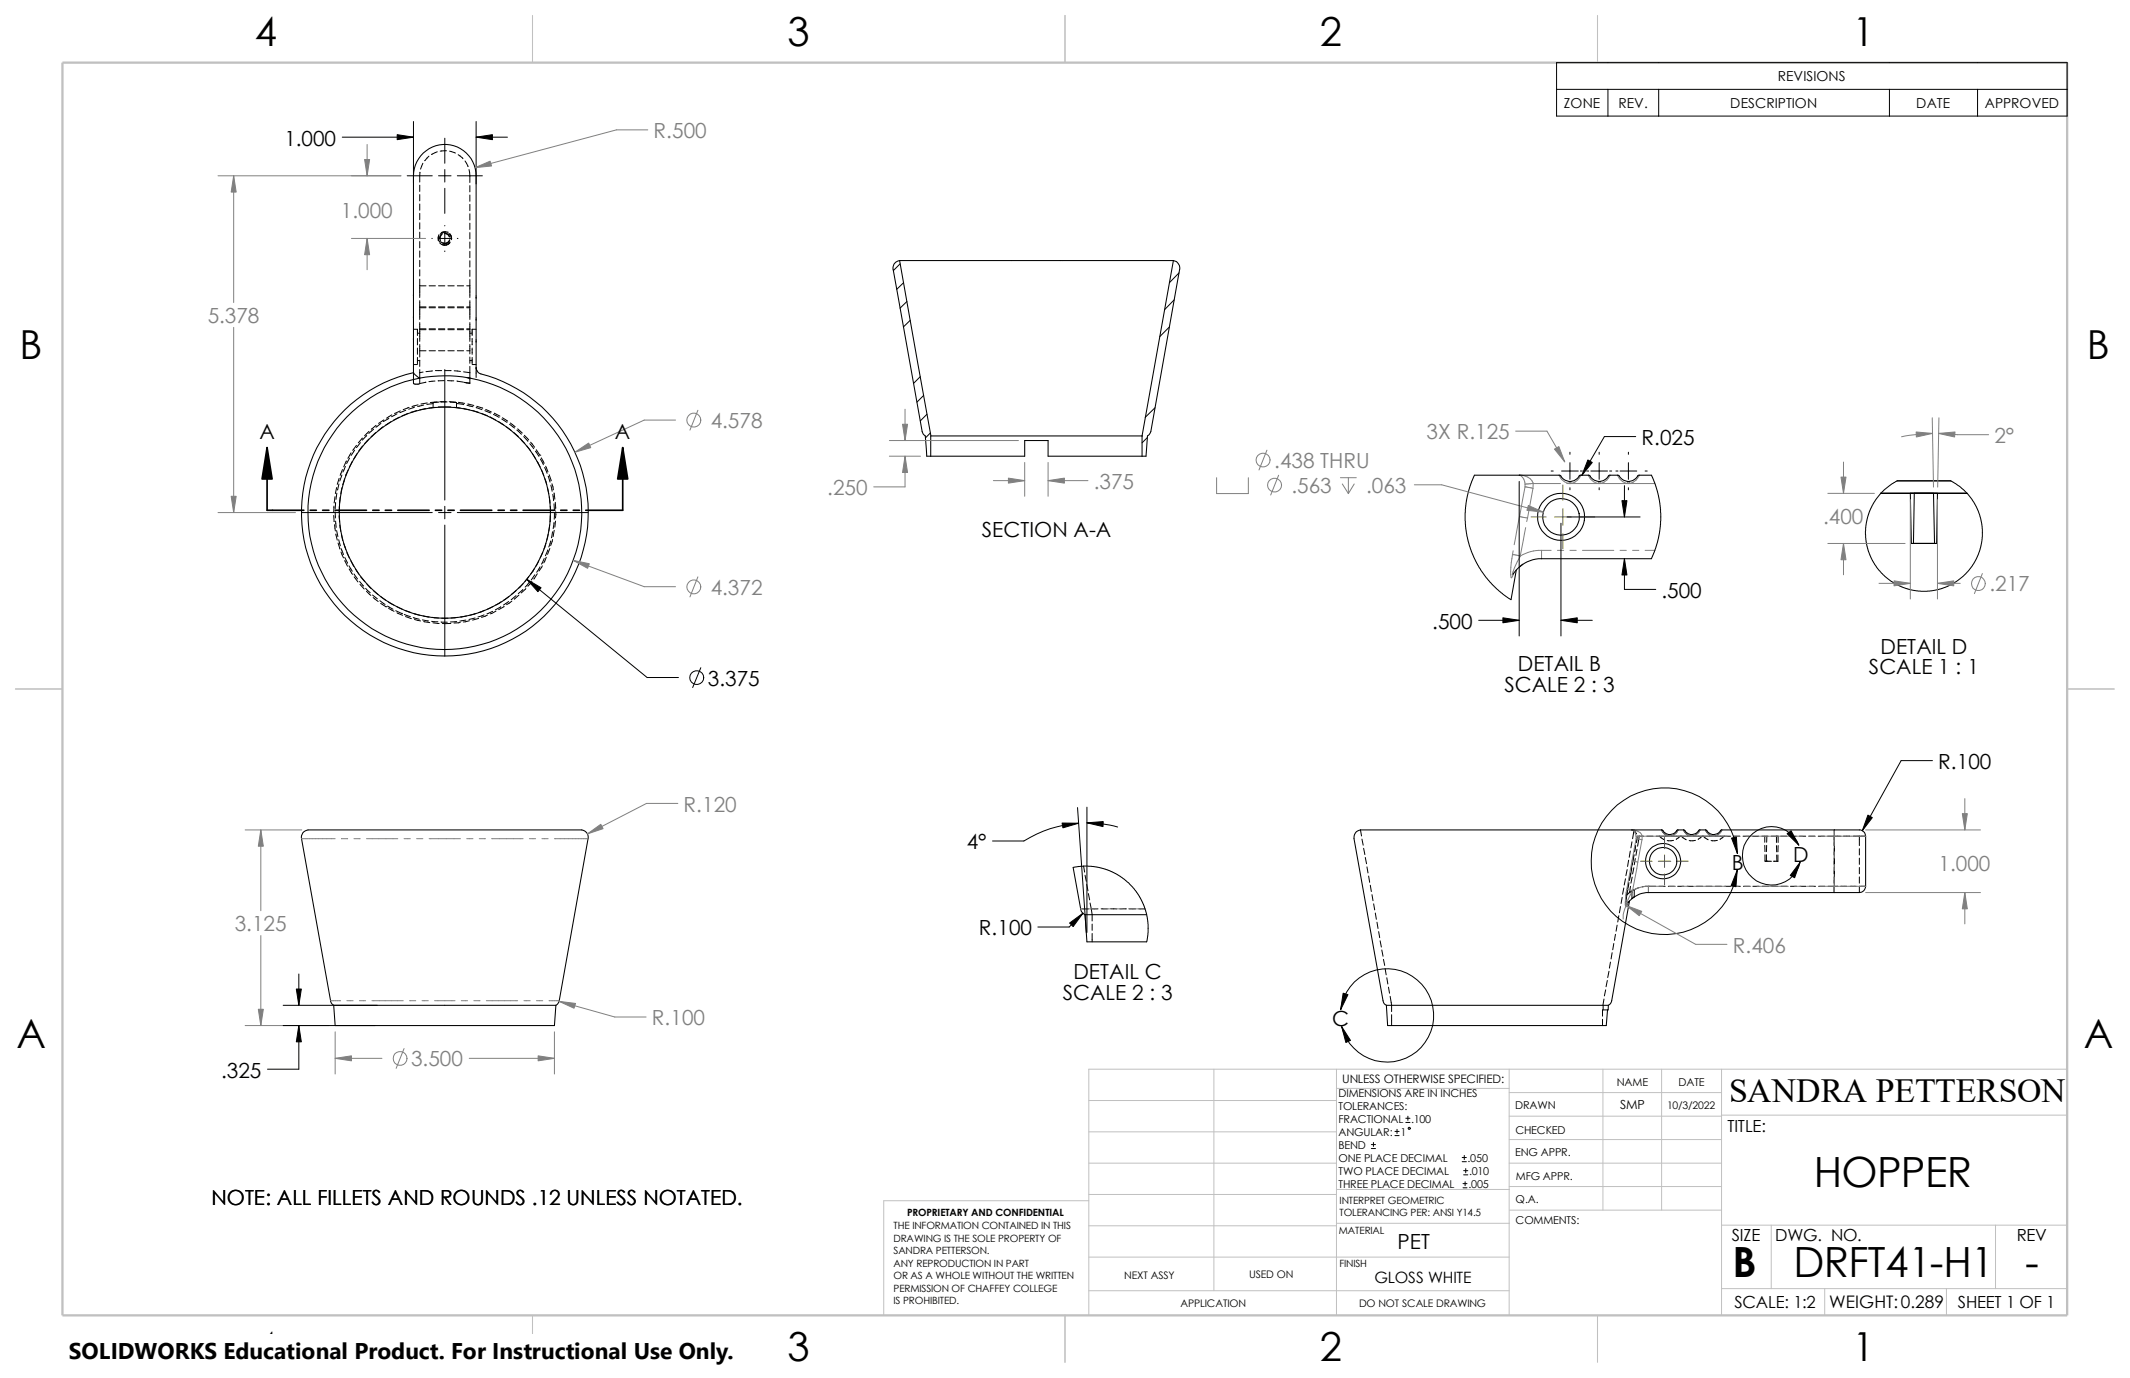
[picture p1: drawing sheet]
<svg xmlns="http://www.w3.org/2000/svg" width="432mm" height="279mm" viewBox="0 0 432 279" stroke-linecap="round" stroke-linejoin="round" font-family="sans-serif">
<g fill="none" stroke="#c0c0c0" stroke-width=".2">
<path d="M246.1 216.8v44.9M270.9 216.8v49.9M305.9 216.8v49.9M325 216.8v28.6M336.8 216.8v28.6M349 216.8v49.9M419.1 216.8h-198.4v49.9M220.7 229.5h50.2M220.7 223.1h50.2M220.7 235.8h50.2M270.9 220.7h35M305.9 235.8h43.1"/>
<path d="M305.9 231.1h43.1M305.9 226.3h43.1M305.9 221.5h43.1M349 226.1h70.1M220.7 248.5h50.2M220.7 254.9h85.2M220.7 242.2h50.2M220.7 243.5h-41.5v23.2M270.9 241.2h35.1M270.9 248h35.1M305.9 240.6h43.1M306 245.4h43"/>
<path d="M349 248.4h70.1M359.1 248.4v12.9M404.5 248.4v12.9M220.7 261.7h85.2M349 261.3h70.1M369.9 261.3v5.4M394.6 261.3v5.4"/>
</g>
<path d="M107.9 3.1v9.6M215.9 3.1v9.6M323.8 3.1v9.6M3.1 139.7h9.6M419.1 139.7h9.5M107.9 266.7v9.5M215.9 266.7v9.5M323.8 266.7v9.5" fill="none" stroke="#c0c0c0" stroke-width=".21"/>
<path d="M12.7 12.7h406.4v254h-406.4z" fill="none" stroke="#c0c0c0" stroke-width=".47"/>
<g fill="none" stroke="#000" stroke-width=".21">
<path d="M83.8 60v-24.4a6.4 6.4 0 0 1 6.4-6.3 6.4 6.4 0 0 1 6.3 6.3v24.6M83.8 59.7v.3M83.8 60v4.4M182.4 52.8a1.47 1.47 0 0 0-1.3 1.8l5.8 32.9 .3 .5 .4 .4 .3 4.1h.8M182.4 52.8l6.3 35.6h42.8M182.4 52.8h55.5M237.9 52.8a1.55 1.55 0 0 1 1.2 1.8l-5.8 32.9-.3 .6-.4 .3-.3 4.1h-.8M237.9 52.8l-6.4 35.6M83.8 68.9v6.7l1.3 1.1M83.8 64.2v.2M83.8 68.6v.3M83.8 64.4v4.5"/>
<path d="M95 76.6a27.8 27.8 0 0 0-9.9 .1M95 76.6a27.7 27.7 0 0 1 18.4 42.5 27.7 27.7 0 0 1-46.3 .2 27.7 27.7 0 0 1 18-42.6M95.2 76.6h-.2M96.5 74.6a1.39 1.39 0 0 0 1 1.2 29.1 29.1 0 0 1 16.3 45.1 29.1 29.1 0 0 1-47.9-.9 29.1 29.1 0 0 1 18-44.4M96.5 74.6l.2 .6M96.5 60.2v.3M96.5 64.7v.2M96.5 69.1v.3M96.5 60.2v4.5M96.5 64.7v4.4M96.5 74.6h.1M96.5 69.1v5.5"/>
<path d="M188.7 92.5h19v-3.2h4.8v3.2h19M188.7 88.4v4.1M231.5 88.4v4.1M231.5 88.4h.1M298.9 96.4h9.2M308.1 96.4h8.1l.2 .1a2.18 2.18 0 0 0 1.7 1.1h.3a2.35 2.35 0 0 0 1.7-1l.2-.2h1.9l.1 .1a2.18 2.18 0 0 0 1.8 1.1h.2a2.35 2.35 0 0 0 1.8-1l.1-.2h1.9l.2 .1a2.18 2.18 0 0 0 1.7 1.1h.2a2.35 2.35 0 0 0 1.8-1l.1-.2h2.7M384.6 97.5h10.9M307.4 115.6l-1.1 6M308.1 114.9l-1.4 1.5M308.7 114.4l-.6 .5M334.8 113.3h-22.3a6.8 6.8 0 0 0-4.4 1.6M381.3 100h17.5"/>
<path d="M387.3 100h5.5zM387.3 100l.2 10.2M387.5 110.2h5.1zM387.9 110.2h4.3zM388.1 100l-.2 10.2M388.1 100h3.9zM392 100l.2 10.2M392.8 100l-.2 10.2M217.6 175.9l1.5 8.4a1.51 1.51 0 0 0 .9 1.2M220 185.5l.3 5.5h12.2M220 185.5h12.5M330.3 182.7l-3.6 20.2a1.16 1.16 0 0 1-.6 .9"/>
<path d="M330.8 182.2a4.9 4.9 0 0 1 3.4-1.2h42.1a1.48 1.48 0 0 0 1.9-1.3v-10.2a1.48 1.48 0 0 0-1.9-1.2h-27.4l-.2 .3a1.69 1.69 0 0 1-1.3 .6 1.56 1.56 0 0 1-1.4-.8l-.1-.1h-1.4l-.2 .3a1.69 1.69 0 0 1-1.4 .6 1.56 1.56 0 0 1-1.3-.8l-.2-.1h-1.4l-.2 .3a1.69 1.69 0 0 1-1.3 .6 1.56 1.56 0 0 1-1.4-.8l-.1-.1h-60.2a1.78 1.78 0 0 0-2.3 1.8l5.9 32.8a1.16 1.16 0 0 0 .7 .9M330.8 182.2l-.9 1.1M331.3 181.9l-.5 .3M67.6 203.8l-.6-.7-5.9-33a1.63 1.63 0 0 1 2.1-1.8h53.6a2.02 2.02 0 0 1 2.4 1.1v.7l-5.8 32.8-.4 .7-.3 .2M67.6 203.8l.3 4.1h44.5l.3-4.1M67.6 203.8h45.1M281.1 203.8h45M281.1 203.8l.2 4.1h44.3l.5-4.1"/>
<circle cx="90.2" cy="103.9" r="21.4"/>
<circle cx="316.5" cy="104.8" r="3.7"/>
<circle cx="316.5" cy="104.8" r="4.8"/>
<circle cx="337.2" cy="174.6" r="2.78"/>
<circle cx="337.2" cy="174.6" r="3.6"/>
</g>
<g fill="none" stroke="#000" stroke-width=".2">
<path d="M315.6 12.7h103.5v10.8h-103.5zM315.6 18.1h103.5M326 18.1v5.4M336.3 18.1v5.4M383 18.1v5.4M400.9 18.1v5.4M69.4 27.8h14.4M82.5 35.6h5.1M83.8 24.6v12.4M85.1 37.5v1.3M85.1 39.5v1.2M85.1 34.9v2"/>
<path d="M85.7 33.1l-.4 1.2M87 31.7l-.9 .9M88.6 30.8l-1.1 .5M88.9 35.6h2.5M90.2 28v5.1M90.2 34.4v2.5M90.2 38.2v5.1M90.5 30.6h-1.3M91.1 30.6l1.2 .4M92.7 35.6h5.1M92.9 31.4l1 .8M94.3 32.6l.6 1.2"/>
<path d="M95.1 34.4l.1 2.6M95.2 37.6v1.3M95.2 39.5v1.3M96.5 24.6v12.7M96.5 27.8h6.4M85.1 41.4v1.2M85.1 43.3v1.2M85.1 45.2v1.2M85.1 47.1v1.2M85.1 49v1.2M85.1 50.9v1.3M85.1 52.8v1.3"/>
<path d="M85.1 54.7v1.3M85.1 56.6v3.7M85.1 58h1.3M87 58h1.3M87.5 48.3h.1M88.9 58h1.3M88.9 48.3l.3 .8M88.9 48.3h2.5M88.9 48v.3M89 47.6l-.2 .5 .1 .7M89.5 47.6a1.15 1.15 0 0 0-.2 1.2M89.7 47.4l-.1 .1a1.01 1.01 0 0 0-.5 .9"/>
<path d="M90 47.4a.94 .94 0 0 1 1.1 .6M90.2 47.1h.2M90.2 47.1l-1 .4M90.2 45.7v.1M90.2 47.1v2.5M90.2 50.9v.1M90.3 47.3l.5 .2 .4 .6M90.7 47.1h.1M90.7 47.1l-.7-.1-.5 .2M90.8 58h1.3M91 47.4l.4 .6v.5M91.1 48.7a.97 .97 0 0 1-1.4 .5"/>
<path d="M91.1 48.6a.98 .98 0 0 1-.8 .8 .98 .98 0 0 1-1-.4M91.2 47.4v.1a1.18 1.18 0 0 1 .3 1.1M91.2 49.2a1.31 1.31 0 0 1-2 .1M91.2 49.1a1.16 1.16 0 0 1-1.5 .4M92.7 58h1.3M92.7 48.3h.1M94.6 58h.6M95.2 41.4v1.3M95.2 43.3v1.3M95.2 45.3v1.2M95.2 47.2v1.2M95.2 49.1v1.2"/>
<path d="M95.2 51v1.2M95.2 52.9v1.2M95.2 54.8v1.2M95.2 56.7v3.6M182.5 53.5l-1.4 1.4M183.2 57.3l-1.4 1.4M239 55.3l-1.9 2M83.8 75.7v2l.3 .2 .9-.1M83.8 66.8h.8v1.2M83.8 73.9h.8M84.6 68.7v1.2M84.6 70.6v1.2"/>
<path d="M84.6 72.5v1.2M84.6 67.6h.5M84.6 73.1h.5M85.1 61v3.8M85.1 65.4v3.8M85.1 69.8v2.6M85.1 73v1.3M85.1 74.9v2.9l1.2-.3M85.1 62.2h1.3M85.1 62.4h1.3M85.1 66.7h1.3M85.1 66.8h1.3"/>
<path d="M85.1 71.1h1.3M85.8 75.4l-.7 .2M86.3 77.5h.1M87 62.2h1.3M87 62.4h1.3M87 66.7h1.3M87 66.8h1.3M87 71.1h1.3M87.6 75.2l-1.2 .2M88.2 77.3l-1.2 .1M88.3 75.1h1.2M88.9 62.2h1.3"/>
<path d="M88.9 62.4h1.3M88.9 66.7h1.3M88.9 66.8h1.3M88.9 71.1h1.3M90.1 77.2h-1.3M90.2 75.1h1.2M90.2 74.9v26.5M90.7 77.2h1.3M90.8 62.2h1.3M90.8 62.4h1.3M90.8 66.7h1.3M90.8 66.8h1.3"/>
<path d="M90.8 71.1h1.3M92.1 75.2l1.2 .1M92.6 77.3l1.3 .2M92.7 62.2h1.3M92.7 62.4h1.3M92.7 66.7h1.3M92.7 66.8h1.3M92.7 71.1h1.3M94 75.4l1.2 .2M94.2 77.6h1M94.6 62.2h.6M94.6 62.4h.6"/>
<path d="M94.6 66.7h.6M94.6 66.8h.6M94.6 71.1h.6M94.7 76.6l.5 .1M95.2 61v3.8M95.2 65.4v3.8M95.2 69.8v2M95.2 72.4v1.3M95.2 74.3v3.5l-1.2-.3M95.2 67.6h.5M95.2 73.1h.5M95.7 68.7v1.2"/>
<path d="M95.7 70.6v1.2M95.7 72.5v1.2M95.7 73.9h.8M96.5 74.6h.1M96.5 74.7v1.8M96.5 66.8h-.8v1.2M183.9 61.1l-1.4 1.4M184.5 64.9l-1.4 1.4M186.6 76.4l-1.4 1.3M237.1 66.3l-2 1.9M238 60.8l-1.9 2M68.2 98.8l-.2 1.3"/>
<path d="M68.3 100l-.2 1.3M68.7 98.1l-.3 1.3M68.7 97l-.3 1.2M69.3 98.9l-.2 1.3M69.3 96.3l-.4 1.2M69.4 95.2l-.4 1.2M69.8 97.1l-.3 1.2M70 94.6l-.5 1.1M70.2 93.5l-.5 1.2M70.6 95.3l-.5 1.2M70.9 92.9l-.6 1.1M71.2 91.8l-.7 1.1"/>
<path d="M71.4 93.6l-.6 1.1M71.9 91.3l-.7 1M72.3 90.3l-.8 1M72.4 92l-.7 1M73.1 89.7l-.8 1.1M73.4 88.8l-.8 1M73.5 90.4l-.8 1M74.3 88.3l-.9 .9M74.8 89l-.9 1M74.8 87.5l-.9 .8M75.7 87l-.9 .9M76.2 87.7l-1 .9"/>
<path d="M76.2 86.2l-.9 .8M77.2 85.9l-1 .7M77.6 86.5l-.9 .8M77.8 85.1l-1 .8M78.8 84.8l-1.1 .7M79.2 85.5l-1 .7M79.4 84.1l-1 .7M80.5 83.9l-1.1 .6M80.9 84.6l-1.1 .6M81.1 83.7h.1M81.2 83.3l-1.2 .5M82.3 83.2l-1.2 .5"/>
<path d="M82.7 83.8l-1.2 .5M82.9 82.6l-1.2 .5M84 82.5l-1.2 .5M84.5 83.2l-1.2 .4M84.8 82.1l-1.3 .3M85.9 82.1l-1.2 .3M86.4 82.8l-1.3 .3M86.6 81.7l-1.3 .2M87.8 81.8l-1.3 .2M88.2 82.6l-1.2 .1M88.5 81.5l-1.3 .1M88.9 82.5h2.5"/>
<path d="M89 81.5l-1.2 .1v1M89.2 81.4h1.2M89.4 81.5h1.2M91.1 81.4l1.2 .1M91.3 81.5l1.2 .1v1M92 82.6l1.3 .1M92.5 81.8l1.5 .2M92.9 81.6l1.3 .2M93.9 82.8l1.3 .3M94.7 82.2l1.2 .3M94.8 81.9l1.3 .3M95.8 83.2l1.2 .4"/>
<path d="M96.5 82.6l1.2 .5M96.6 82.4l1.3 .4M97.6 83.8l1.2 .5M98.3 83.3l1.2 .4M98.5 83l1.1 .5M99.4 84.5l1.1 .7M100 84l1.2 .6M100.2 83.8l1.1 .6M101 85.5l1.1 .6M101.7 85l1.1 .6M101.9 84.7l1 .7M102.6 86.5l1 .8"/>
<path d="M103.3 86l1 .8M103.5 85.8l.9 .7M104.1 87.7l1 .8M104.8 87.2l.9 .9M104.9 87l1 .8M105.5 89l.9 .9M106.2 88.5l.8 1M106.3 88.3l.9 .9M106.8 90.4l.8 1M107.4 90l.8 1M107.6 89.7l.8 1M107.9 91.9l.7 1.1"/>
<path d="M108.5 91.5l.8 1M108.7 91.2l.7 1.1M108.9 93.6l.6 1.1M109.4 92.3h.1M109.6 93.1l.6 1.1M109.7 92.8l.6 1.1M109.8 95.2l.4 1.2M110.4 94.8l.5 1.2M110.4 97l.4 1.3M110.6 94.5l.5 1.2M111 98.9l.3 1.2M111.1 96.6l.4 1.1"/>
<path d="M111.3 96.3l.4 1.2M111.7 98.4l.2 1.2M111.9 98.1l.3 1.2M112.3 99.9l.2 1.3M187.2 80.2l-1.3 1.3M187.9 84l-1.3 1.3M188.6 87.8l-1 1M232.6 88.7l-1.1 1.1M234.1 82.7l-1.9 1.9M298.9 96.4l-1.2 3.2-.6 3.7v3.9l.8 3.5 1.3 3.1 2.1 3.3 1.1 1.3 1.9 1.8 2 1.4M308 97.6v31.3M314.5 95.5h.4"/>
<path d="M316.6 95.5h3.4M318.3 91.7v.4M318.3 93.8v3.4M318.3 98.9v.4M320.4 95.5h.4M321.6 95.5h.5M322.5 95.5h3.4M324.2 91.7v.4M324.2 93.8v3.4M324.2 98.9v.4M326.3 95.5h.4M327.6 95.5h.4"/>
<path d="M328.4 95.5h3.4M329.3 98.5v6.3M330.1 91.7v.4M330.1 93.8v3.4M330.1 98.9v.4M331.6 88.5h-6.4l-4.5 7.9M333.5 95.5h.4M334.8 96.4l.8 1.8 .6 2.3 .4 2.3 .1 2.1-.1 1.9-.4 2.3-.7 2.5-.7 1.7M395.5 97.5l1.7 1.1 1 .8 1.6 1.9 1 1.8 .7 2 .3 1.6 .1 2.2-.3 1.9-.6 1.8-.9 1.7-1.2 1.6-1 1-1.7 1.3-1.8 .9-1.5 .4-2.2 .4-2.2-.1-2.1-.5-1.7-.6-1.6-1.1-1.7-1.4-1.4-1.8-.9-1.8-.6-1.9-.3-1.6v-2.1l.4-2.1 .6-1.8 1-1.7 1.1-1.4 1.5-1.4 1.8-1.1M61.2 103.9h26.4M67.6 104.5l.1 1.2M67.7 102.6l-.1 1.3"/>
<path d="M67.8 106.4l.2 1.3M67.9 100.7l-.2 1.3M67.9 103.8l.1 1.2M68 101.9l-.1 1.3M68 105.7l.2 1.2M68.1 108.3l.3 1.2M68.2 107.6l.3 1.2M68.5 110.1l.4 1.2M68.7 109.4l.3 1.3M68.7 104.6l.1 1.2M68.8 102.7l-.1 1.2M68.9 106.5l.2 1.2"/>
<path d="M69 100.8l-.2 1.2M69.1 111.9l.5 1.2M69.2 111.3l.4 1.1M69.2 108.4l.3 1.2M69.7 110.2l.4 1.2M69.9 113.7l.5 1.1M69.9 113l.5 1.2M70.3 112l.5 1.2M70.7 114.7l.7 1.1M70.8 115.4l.7 1.1M71.1 113.7l.6 1.2M71.8 116.4l.7 1"/>
<path d="M71.8 117l.8 1M72.1 115.4l.7 1M72.9 117.9l.8 .9M73 118.5l.8 .9M73.1 117l.9 .9M74.1 119.3l1 .9M74.3 119.9l.9 .8M74.4 118.4l.8 .9M75.7 119.8l1 .8M88.9 103.9h2.5M90.2 102.7v2.5M90.2 106.5v26.5"/>
<path d="M92.7 103.9h26.5M104.6 119.7l-.9 .8M106 118.4l-.9 .9M106 119.5l-.9 .9M106.6 119.3l-.9 .9M106.8 117.5l24.4 19.9h6.3M107.2 116.9l-.8 1M107.3 118.1l-.8 .9M107.8 117.9l-.8 1M108.3 115.4l-.7 1M108.4 116.5l-.7 1.1M108.9 116.3l-.7 1.1"/>
<path d="M109.2 113.7l-.6 1.1M109.5 114.9l-.7 1.1M109.9 114.7l-.6 1.1M110 112l-.5 1.1M110.3 113.2l-.5 1.2M110.7 110.2l-.5 1.2M110.7 113l-.5 1.1M111 111.5l-.4 1.2M111.1 108.3l-.3 1.3M111.3 100.8l.2 1.2M111.4 106.4l-.1 1.3M111.5 111.2l-.5 1.2"/>
<path d="M111.5 102.7l.1 1.2M111.5 104.6v1.2M111.6 109.7l-.3 1.2M112 109.4l-.4 1.2M112 107.8l-.2 1.3M112.1 100.2l.1 1.3M112.3 105.9l-.2 1.3M112.3 102.2l.1 1.2M112.4 107.5l-.3 1.3M112.4 103.4h.1M112.4 104.1v1.2M112.6 101.9v1.2"/>
<path d="M112.6 105.7l-.1 1.2M112.6 103.8v1.2M316.4 106.1v22.8M317.7 104.8h14.8M329.3 113.3v6.2h6.4M75.5 120.6l1 .8M75.6 121.2l1.1 .8M77 121.8l1.1 .8M77.2 120.9l1 .8M77.2 122.3l1 .7M78.2 123h.1M78.6 122.9l1.1 .6"/>
<path d="M78.7 122l1.1 .7M78.8 123.4l1.1 .6M80.2 123.8l1.2 .6M80.4 123l1.1 .5M80.5 124.2l1.1 .6M81.4 124.4h.1M82 124.6l1.2 .4M82.1 123.8l1.2 .4M82.2 125l1.2 .4M83.8 125.2l1.2 .4M83.9 124.4l1.2 .4M84 125.6l1.3 .3"/>
<path d="M85.6 125.7l1.3 .2M85.8 124.9l1.2 .2M85.9 126l1.2 .2M87.5 126l1.3 .1M87.6 125.2l1.3 .1M87.8 126.3l1.2 .1M89.4 126.1l1.3 .1M89.5 125.3h1.3M89.7 126.4h.4M91.4 126.4h-1.2M92.6 126l-1.3 .1M92.7 125.2l-1.3 .1"/>
<path d="M93.3 126.2l-1.3 .1M94.4 125.7l-1.2 .2M94.6 124.9l-1.3 .2M95.2 125.9l-1.3 .2M96.3 125.3l-1.2 .3M96.4 124.4l-1.2 .4M97 125.4l-1.2 .3M98.1 124.7l-1.2 .4M98.2 123.7l-1.2 .5M98.8 124.7l-1.2 .5M99.9 124l-1.2 .5M99.9 123l-1.1 .5"/>
<path d="M100.5 123.9l-1.1 .6M101.5 123l-1.1 .7M101.6 122l-1.1 .7M102.2 123l-1.1 .6M102.2 123h.1M103.1 122l-1 .7M103.2 120.9l-1 .8M103.8 121.9l-1.1 .7M104.6 120.8l-1 .8M105.2 120.6l-.9 .9M142.1 135.4l-1.7 4M299.8 125.8h8.2"/>
<path d="M316.4 125.8h6.4M391.8 154.2h-6.4l-7.9 14.2M217.6 175.9l1.4-.3h1.6l1.6 .2 1.8 .4 2.5 1.1 2.4 1.9 1.1 1.1 1 1.5 1.2 2.8 .5 2.8v1.7l-.2 1.9M218.4 163.7l1.8 25.4M218.7 166.9a23.7 23.7 0 0 0-11.1 3.6h-6.4M219.7 175.6l.2 1.2M220 177.5l.2 1.2M220.3 179.3l.3 1.3M220.3 166.8a23.3 23.3 0 0 1 6.3 .9M220.3 163.7v25.4M275.8 168.3l.2 1.2M276.1 170.1l.3 1.3"/>
<path d="M276.4 172l.3 1.3M276.8 173.9l.2 1.2M277.1 175.8l.2 1.2M277.5 177.6l.2 1.3M277.8 179.5l.2 1.3M329.5 178.2l-.2 1.3M329.9 176.3l-.3 1.2M330.2 174.4l-.3 1.3M330.2 179.2l-.6 3.6v.9M330.2 178.9l-.3 1.2M330.5 172.6l-.2 1.2M330.5 177l-.2 1.3"/>
<path d="M330.5 179.7l-.2 1.3M330.8 176l-.5 2.5M330.8 168.3l.7 .4 .2 .4M330.8 170.7l-.2 1.2M330.9 175.1l-.2 1.3M330.9 177.8l-.3 1.3M331.2 173.3l-.2 1.2M331.2 175.9l-.2 1.3M331.3 173.4l-.4 2M331.3 168.3l-.3 1.8M331.5 174.1l-.2 1.2M331.6 171.4l-.3 1.2"/>
<path d="M331.6 171.5l-.2 1.2M331.9 172.2l-.3 1.2M331.9 170.1l-.2 .8M332.3 180l-1 .4M332.3 169.5l-.3 2.1M333.2 169.5h-1.3l-.2 1.3M333.8 169.5h1.3M334.2 179.7v1.3M335.7 179.7l-2.8 .1M335.7 169.5h15.1M336.3 179.7h1.3M336.4 169.5l1 .8"/>
<path d="M336.8 168.3l.6 .7 .5 .4 .5 .1v-.3M338.2 179.7h1.3M338.4 169.4h.1M338.6 169.2v.3h.2M339.3 170.4h-1.3M340.1 179.7h1.3M340.1 168.3l-.4 .7-.8 .5M340.7 169.5l-.9 .7M340.8 169.5l1 .8M341.3 168.3l.5 .7 .5 .4 .5 .1 .1-.3M342 179.7h1.3M343.1 169.2v.3h.1"/>
<path d="M343.7 170.4h-1.3M343.9 179.7h1.3M344.6 168.3l-.4 .7-.8 .5M345.1 169.5l-.8 .7M345.3 169.5l1 .8M345.7 168.3l.5 .7 .6 .4 .5 .1v-.3M345.8 179.7h1.3M347.5 169.2v.3h.2M347.7 179.7h1.3M348.1 170.4h-1.2M349 168.3l-.4 .7-.8 .5M349.5 169.5l-.8 .7"/>
<path d="M349.6 179.7h1.3M351.5 169.5h1.2M351.5 179.7h1.3M352.2 173.1a14.9 14.9 0 0 0-22.5-11.2 14.9 14.9 0 0 0-.3 25.1 14.9 14.9 0 0 0 22.8-10.6M353.4 169.5h1.2M353.4 179.7h1.3M355.3 169.5h1.2M355.3 179.7h1.3M357.2 169.5h1.2M357.3 179.7h1.2M357.8 169.5v1.3M357.8 171.4v1.3"/>
<path d="M357.8 173.3v1.3M357.8 174.6h1.3M358.1 174.6h.1M358.1 173.3v1.3M358.1 171.4v1.3M358.2 169.5l-.1 1.3M359.1 169.5h1.2M359.2 179.7h1.2M360.1 169.5h.1M360.1 171.4l.1 1.3M360.1 169.5v1.3M360.2 173.4v1.2"/>
<path d="M360.4 173.4v1.2h-.9M360.5 169.5h.1M360.5 171.4l-.1 1.3M360.5 169.5v1.3M361 169.5h1.2M361.1 179.7h1.2M362.9 169.5h1.3M363 179.7h1.2M364.7 171.4a5.9 5.9 0 0 0-9.3-2.4 5.9 5.9 0 0 0 .7 9.6 5.9 5.9 0 0 0 8.8-3.8M364.8 169.5h1.3M364.9 179.7h1.2M366.7 169.5h1.3"/>
<path d="M366.8 179.7h1.2M368.6 169.5h1.3M368.7 179.7h1.3M370.5 169.5h2.6M370.6 179.7h2M371.9 168.3v12.7M373.1 179.7h1.3M373.8 169.5h1.2M375 179.7h1.3M375.7 169.5h2.5M376.9 169.5v1.9M376.9 172.1v1.3"/>
<path d="M376.9 174v1.3M376.9 175.9v1.3M376.9 177.8v1.3M378.2 179.7h-1.3v1.3M60.6 197.5v6.3M219.4 184.3h1.3M219.5 185.2l-2.8 2.8h-6.3M220.6 181.2l.3 1.3M221 183.1l.4 2.4v1.2M221.3 184.3h1.3M221.4 187.4v1.2M221.4 189.3v1.7"/>
<path d="M223.2 184.3h1.3M225.1 184.3h1.3M227 184.3h1.3M228.9 184.3h1.3M230.8 184.3h1.3M278.1 181.4l.2 1.2M278.5 183.3l.2 1.2M278.8 185.1l.2 1.3M279.1 187l.3 1.3M279.5 188.9l.2 1.2M279.8 190.8l.2 1.2M280.1 192.6l.3 1.3"/>
<path d="M280.5 194.5l.2 1.2M280.8 196.4l.2 1.3M281.1 198.2l.2 1.3M325.8 198.8l-.2 1.3M326.2 196.9l-.3 1.3M326.5 195.1l-.2 1.2M326.8 193.2l-.2 1.2M327.2 191.3l-.3 1.3M327.5 189.4l-.2 1.3M327.8 187.6l-.2 1.2M328.2 185.7l-.2 1.2M328.5 183.8l-.2 1.3"/>
<path d="M328.8 181.9l-.2 1.3M329.2 180l-.3 1.3M329.6 183.7h.1M329.9 180.8l-.2 .7M330.3 182.7l-.7 1M330.7 180.7l-1 .8M331.3 180.4l-.5 .2v1.6M331.3 180.4v1.5M57.4 203.8h19.1M57.4 207.9h18.6M60.6 207.9v8.9h-6.4M271.8 204.7a9.5 9.5 0 0 1 14.1-7 9.5 9.5 0 0 1 1 15.7 9.5 9.5 0 0 1-14.9-5.2"/>
<path d="M281.5 200.2l.2 1.2M281.8 202l.3 1.8M282.1 203.8v1.3M282.1 205.7v2.2M324.9 206.7v1.2M325 203.8v1M325.2 202.6l-.2 1.2M325.5 200.7l-.3 1.2M325.9 204.8h-1v1.2M278 232.9h.8M278 232.1h.8M278.4 231.6v.9"/>
<path d="M282.8 230.3h.8M282.8 229.4h.8M283.2 229v.8M285 227.6h.8M285 226.7h.8M285.4 226.3v.9M296.4 235.5h.9M296.4 234.7h.9M296.6 240h.8M296.7 238.2h.9M296.7 237.4h.9M296.8 234.3v.8"/>
<path d="M297 239.6v.8M297.1 236.9v.9M296.6 240.8h.8"/>
<circle cx="141.3" cy="137.4" r="1.4"/>
<circle cx="285.7" cy="228.8" r=".21"/>
</g>
<g fill="none" stroke="#808080" stroke-width=".2">
<path d="M44.2 35.6h37.1M47.4 35.6v25.7M74.4 29.3v6.3M131.3 26.3h-6.3l-28.7 7.7M71.2 48.3h15.1M74.4 48.3v6.4M47.4 66.4v37.5M136.9 85.2h-6.3l-14.1 6.5M141.5 83.2l-1.6 4M180.3 89.3h26.2M180.3 92.5h6.3M183.5 92.5v6.2h-6.4"/>
<path d="M183.5 83v6.3M201.4 97.5h6.3M207.7 93.8v6.8M212.5 93.8v6.8M212.5 97.5h8.1M246.6 96.9v3.2h6.5v-3.2M256.8 91.3l-1.6 4M259.2 96.4l-1.6 4M271.7 96.9h3.3M272.1 98.1l1.2 2M273.3 96.9v3.2M274.5 98.1l-1.2 2"/>
<path d="M286.7 98.3h5.6l20.6 5.5M307.3 87.4h6.3l3.6 6.2M308 96.4a2.31 2.31 0 0 1 2.8 2.6M308.1 96.4a2.05 2.05 0 0 1 1.1 1.8M309.2 98.2v.5M309.2 98.7l-1.1 6M309.2 98.7l1.6 .3M310.8 99l-1.1 6M316.1 96.4a2.67 2.67 0 0 0 2 1.6v-.4M316.4 98h-5.9l-1.3 .2M317.6 98h17.9M320.5 96.4l-.4 .5a2.46 2.46 0 0 1-1.7 1.1v-.4"/>
<path d="M322 96.4a2.67 2.67 0 0 0 2 1.6l.1-.4M326.4 96.4l-.3 .5a2.46 2.46 0 0 1-1.7 1.1v-.4M327.9 96.4a2.67 2.67 0 0 0 2 1.6l.1-.4M332.3 96.4l-.3 .5a2.46 2.46 0 0 1-1.7 1.1v-.4M373.7 93.7v6.3M391.7 84.7l.3 14.1M391.8 87.9l-2.4 .1-3.9 .6M393 87.9l3.8 .2h6.3M393.1 84.7l-.3 14.1M44.2 103.9h15.7M116.2 113.6l14.4 5.4h6.3M141.5 117l-1.6 4"/>
<path d="M306.6 112.4l-.3 2.6-.1 1.5 .2 .6 .5-.9M306.6 112.4l1.6 .3M306.7 111.7l-.1 .7M308 104.7l-1 5.7M308.1 104.7l1.6 .3M308.2 112.7a12.1 12.1 0 0 0-1.6 3.9l.1-.2M309.3 107l-1.1 5.7M309.7 105l-.2 .7M312.5 111.6v1.7M314.5 111.6a11.9 11.9 0 0 0-4.2 .2l-2.1 .9M315.7 111.6h1.3M318.3 111.6h1.2"/>
<path d="M320.8 111.6h6.4M328.4 111.6h1.3M331 111.6h1.2M333.5 111.6h2M370.5 110.2h15.7M370.5 100h9.5M373.7 110.2v6.3M380.9 118.3h6.4M387.3 101.3v20.2M392.8 101.3v20.2M392.8 118.3h4.6M401.9 116.3l-1.6 4.1"/>
<path d="M49.7 168.3h11.5M52.9 168.3v16.4M61.1 170.1h6.8M69.2 170.1h1.3M71.8 170.1h1.2M74.3 170.1h6.3M81.9 170.1h1.3M84.5 170.1h1.2M87 170.1h6.3M94.6 170.1h1.3M97.2 170.1h1.2M99.7 170.1h6.3"/>
<path d="M107.3 170.1h1.3M109.9 170.1h1.2M112.4 170.1h6.8M137.4 162.9h-6.3l-12 6.2M330.8 168.3a2.11 2.11 0 0 1 2.1 1.2v.8M330.8 174.6l-1 5.7M330.8 174.6l1.2 .2M330.9 168.3a1.6 1.6 0 0 1 .8 1.3M331.7 170.1h.1M331.7 169.6v.5M331.7 170.1l-.9 4.5M331.7 170.1l1.2 .2"/>
<path d="M332 174.8l-1 5.8M332.9 170.3l-.9 4.5M334.2 179.7v1.3M336.8 168.3l.5 .7 .8 .5M337.1 179.7h-3.8l-1.6 .5-.7 .4M338.4 179.7h1.3M338.4 169.2v.3h-.2M338.4 169.4h.1M340.1 168.3l-.2 .4a1.81 1.81 0 0 1-1.3 .8v-.3M341 179.7h1.2M341.3 168.3l.4 .7 .8 .5M342.9 169.2l-.1 .3h-.2"/>
<path d="M343.5 179.7h6.3M344.6 168.3l-.3 .4a1.81 1.81 0 0 1-1.2 .8v-.3M345.7 168.3l.5 .7 .8 .5M347.3 169.2v.3h-.2M349 168.3l-.2 .4a1.81 1.81 0 0 1-1.3 .8v-.3M350.1 169.5l-18.4 .1M351.1 179.7h1.3M351.4 169.5h1.3M353.7 179.7h1.2M353.9 169.5h1.3M356.2 179.7h6.3M356.5 169.5h6.3"/>
<path d="M363.8 179.7h1.3M364.1 169.5h1.3M366.4 179.7h1.2M366.6 169.5h1.3M368.9 179.7h9.3M369.2 169.5h9M371.9 168.3v3.1M371.9 172.7v1.3M371.9 175.3v1.2M371.9 177.8v3.2M378.2 168.3h23.3M398.3 161.9v6.4"/>
<path d="M52.9 189.7v18.2M219.1 184.3h3.3M223.7 184.3h1.3M226.2 184.3h1.3M228.8 184.3h3.3M329.7 183.6l14 7.9h6.4M329.8 180.3l-.3 2.7 .1 .9 .2-.2 .1-.5M329.8 180.3l1.2 .3M330 183.1a5.4 5.4 0 0 0-.9 3.3M331 180.6l-.9 1.7-.4 1.2 .2-.2M378.2 181h23.3M398.3 181v6.3"/>
<path d="M49.7 207.9h17M67 202.9h2M67.9 209.2v8.6M67.9 214.6h9.5M70.3 202.9h1.3M72.9 202.9h1.2M75.4 202.9h6.3M81.9 212.6l-1.6 4M83 202.9h1.3M85.6 202.9h1.2M88.1 202.9h4.1M93.5 202.9h1.3"/>
<path d="M95.1 214.6h17.3M96.1 202.9h1.2M98.6 202.9h6.3M106.2 202.9h1.3M108.8 202.9h1.2M111.3 202.9h2.1M112.4 209.2v8.6M113.3 203l11.3 3.2h6.4"/>
<circle cx="140.7" cy="85.2" r="1.41"/>
<circle cx="256.1" cy="93.3" r="1.4"/>
<circle cx="258.4" cy="98.4" r="1.4"/>
<circle cx="140.7" cy="119" r="1.41"/>
<circle cx="401" cy="118.3" r="1.41"/>
<circle cx="81.1" cy="214.6" r="1.4"/>
</g>
<g fill="#808080" stroke="#808080" stroke-width=".2">
<path d="M113.3 203l3.4 .5-.3 .9z"/>
<path d="M52.4 204.6h1l-.5 3.3z"/>
<path d="M52.9 168.3l.5 3.3h-1z"/>
<path d="M119.1 169.1l2.7-2 .5 .9z"/>
<path d="M67.9 214.6l3.3-.5v1z"/>
<path d="M109.1 214.1l3.3 .5-3.3 .5z"/>
<path d="M309.8 102.5l3.1 1.3-3.4-.3z"/>
<path d="M315.1 91.1l.9-.5 1.2 3z"/>
<path d="M329.7 183.6l3.1 1.2-.5 .9z"/>
<path d="M397.8 165h1l-.5 3.3z"/>
<path d="M398.3 181l.5 3.3h-1z"/>
<path d="M373.2 96.7h1l-.5 3.3z"/>
<path d="M373.7 110.2l.5 3.3h-1z"/>
<path d="M393 87.9l3.3-.3-.1 1z"/>
<path d="M388.5 87.6l3.3 .3-3.3 .7z"/>
<path d="M384 117.8l3.3 .5-3.3 .5z"/>
<path d="M392.8 118.3l3.3-.5v1z"/>
<path d="M96.3 34l3.1-1.3 .3 1z"/>
<path d="M116.5 91.7l2.8-1.9 .5 1z"/>
<path d="M46.9 100.6h1l-.5 3.3z"/>
<path d="M116.2 113.6l3.3 .7-.4 .9z"/>
<path d="M47.4 35.6l.5 3.3h-1z"/>
<path d="M73.9 32.3h1l-.5 3.3z"/>
<path d="M74.4 48.3l.5 3.3h-1z"/>
<path d="M204.4 96.9l3.3 .6-3.3 .5z"/>
<path d="M212.5 97.5l3.3-.6v1.1z"/>
<path d="M183 86h1l-.5 3.3z"/>
<path d="M183.5 92.5l.5 3.3h-1z"/>
</g>
<g fill="#000" stroke="#000" stroke-width=".2">
<path d="M80.5 27.3l3.3 .5-3.3 .5zM96.5 27.8l3.3-.5v1zM321.9 93.3l.9 .5-2.1 2.6zM106.8 117.5l2.9 1.7-.6 .8zM328.8 101.5h1l-.5 3.3zM329.3 113.3l.5 3.3h-1zM304.7 125.3l3.3 .5-3.3 .5zM316.4 125.8l3.3-.5v1zM215.3 166.9h3.4l-3.2 1zM220.3 166.8l3.3-.2v1zM352.2 176.4l-.3 3.4-1-.2zM351 169.9l1-.2 .2 3.4z"/>
<path d="M362.3 169l.8-.6 1.6 3zM364.9 174.8l-1.1 3.2-.9-.5zM378.7 165.3l.9 .5-2.1 2.6zM216.8 187.2l2.7-2-1.9 2.7zM60.1 200.5h1l-.5 3.3zM60.6 207.9l.5 3.3h-1zM272.3 201.4l1 .3-1.5 3zM272 208.2l1.8 2.7-1 .5z"/>
</g>
<path d="M316.8 98.3v3.1M310.4 104.8h3M315.1 104.8h3.4M316.8 103.1v3.4M316.8 108.2v3.1M320.2 104.8h3.1M332.6 174.6h2.3M336.2 174.6h2.5M337.4 169.8v2.3M337.4 173.4v2.5M337.4 177.2v2.3M340 174.6h2.3" fill="none" stroke="#808000" stroke-width=".2"/>
<g fill="none" stroke="#000" stroke-width=".34">
<path d="M54.1 90.8v12.7h7.5M126.2 90.8v12.7h-7.5M62.9 103.5h1.2M65.4 103.5h1.3M67.9 103.5h6.4M75.6 103.5h1.2M78.1 103.5h1.3M80.6 103.5h6.4M88.3 103.5h1.2M90.8 103.5h1.3M93.3 103.5h6.4M101 103.5h1.2"/>
<path d="M103.5 103.5h1.3M106 103.5h6.4M113.7 103.5h1.2M116.2 103.5h1.3"/>
</g>
<path d="M54.1 90.8l1.1 6.3h-2.1zM126.2 90.8l1.1 6.3h-2.1z" fill="#000" stroke="#000" stroke-width=".34"/>
<path d="M14 270.6h135.1v8.8h-135.1z" fill="#fff"/>
<g font-size="8.5">
<text x="367.7" y="240.7">HOPPER</text>
<text x="351.2" y="259">B</text>
<text x="363.6" y="259">DRFT41-H1</text>
<text x="410.5" y="258.8">-</text>
</g>
<g font-size="8.1">
<text x="51.7" y="9.3">4</text>
<text x="159.6" y="9.3">3</text>
<text x="267.6" y="9.3">2</text>
<text x="375.5" y="9.3">1</text>
<text x="4" y="72.8">B</text>
<text x="423.1" y="72.8">B</text>
<text x="3.3" y="212.5">A</text>
<text x="422.4" y="212.5">A</text>
<text x="51.7" y="276">4</text>
<text x="159.6" y="276">3</text>
<text x="267.6" y="276">2</text>
<text x="375.5" y="276">1</text>
</g>
<text font-size="6.8" x="350.5" y="223.4">SANDRA PETTERSON</text>
<text font-size="4.6" x="14" y="275.6">SOLIDWORKS Educational Product. For Instructional Use Only.</text>
<g font-size="4.2">
<text x="57.6" y="29.5">1.000</text>
<text x="52.6" y="89.1">A</text>
<text x="124.7" y="89.1">A</text>
<text x="332.8" y="90.2">R.025</text>
<text x="199.1" y="108.9">SECTION A-A</text>
<text x="336.8" y="121.2">.500</text>
<text x="290.3" y="127.5">.500</text>
<text x="307.7" y="136">DETAIL B</text>
<text x="378.9" y="136.7">SCALE 1 : 1</text>
<text x="381.3" y="132.5">DETAIL D</text>
<text x="143.5" y="139">3.375</text>
<text x="305" y="140.2">SCALE 2 : 3</text>
<text x="392.9" y="155.9">R.100</text>
<text x="196" y="172.2">4°</text>
<text x="351.1" y="176.4">B</text>
<text x="363.5" y="174.7">D</text>
<text x="198.4" y="189.7">R.100</text>
<text x="215.4" y="202.7">SCALE 2 : 3</text>
<text x="217.6" y="198.5">DETAIL C</text>
<text x="270" y="208">C</text>
<text x="44.8" y="218.5">.325</text>
<text x="42.9" y="244.4">NOTE: ALL FILLETS AND ROUNDS .12 UNLESS NOTATED.</text>
<text x="283.3" y="253.3">PET</text>
</g>
<g font-size="4.2" fill="#808080">
<text x="132.5" y="28">R.500</text>
<text x="69.1" y="44.2">1.000</text>
<text x="42.1" y="65.5">5.378</text>
<text x="144.1" y="86.8">4.578</text>
<text x="289.2" y="89.1">3X R.125</text>
<text x="404.3" y="89.8">2°</text>
<text x="258.3" y="94.9">.438 THRU</text>
<text x="167.7" y="100.4">.250</text>
<text x="221.7" y="99.1">.375</text>
<text x="261.8" y="100">.563</text>
<text x="276.9" y="100">.063</text>
<text x="369.6" y="106.3">.400</text>
<text x="403.3" y="119.9">.217</text>
<text x="144.1" y="120.6">4.372</text>
<text x="138.6" y="164.5">R.120</text>
<text x="393" y="176.5">1.000</text>
<text x="47.6" y="188.8">3.125</text>
<text x="351.3" y="193.2">R.406</text>
<text x="132.1" y="207.9">R.100</text>
<text x="83.4" y="216.2">3.500</text>
</g>
<text font-size="3.5" x="370.8" y="265.2">WEIGHT:0.289</text>
<g font-size="3.4">
<text x="350.2" y="229.5">TITLE:</text>
<text x="351.1" y="251.6">SIZE</text>
<text x="359.9" y="251.6">DWG. NO.</text>
<text x="408.9" y="251.7">REV</text>
<text x="351.6" y="265.2">SCALE: 1:2</text>
<text x="396.9" y="265.2">SHEET 1 OF 1</text>
</g>
<text font-size="3.2" x="278.6" y="260.1">GLOSS WHITE</text>
<g font-size="2.8">
<text x="360.4" y="16.5">REVISIONS</text>
<text x="317" y="21.9">ZONE</text>
<text x="328.1" y="21.9">REV.</text>
<text x="350.8" y="21.9">DESCRIPTION</text>
<text x="388.5" y="21.9">DATE</text>
<text x="402.4" y="21.9">APPROVED</text>
</g>
<text font-size="2.5" x="328.5" y="224.8">SMP</text>
<text font-size="2.4" x="272.1" y="219.7">UNLESS OTHERWISE SPECIFIED:</text>
<g font-size="2.2">
<text x="327.8" y="220.2">NAME</text>
<text x="340.3" y="220.2">DATE</text>
<text x="271.4" y="222.3">DIMENSIONS ARE IN INCHES</text>
<text x="271.4" y="225">TOLERANCES:</text>
<text x="271.4" y="227.6">FRACTIONAL</text>
<text x="286.1" y="227.6">.100</text>
<text x="307.2" y="225">DRAWN</text>
<text x="271.4" y="230.3">ANGULAR:</text>
<text x="271.4" y="233">BEND</text>
<text x="283.9" y="230.3">1</text>
<text x="307.2" y="229.8">CHECKED</text>
<text x="271.4" y="238.3">TWO PLACE DECIMAL</text>
<text x="271.4" y="235.6">ONE PLACE DECIMAL</text>
<text x="297.5" y="235.6">.050</text>
<text x="297.8" y="238.3">.010</text>
<text x="307.2" y="234.5">ENG APPR.</text>
<text x="307.3" y="239.2">MFG APPR.</text>
<text x="271.4" y="240.9">THREE PLACE DECIMAL</text>
<text x="297.7" y="240.9">.005</text>
<text x="307.3" y="244">Q.A.</text>
<text x="307.3" y="248.2">COMMENTS:</text>
</g>
<g font-size="2.1">
<text x="338" y="224.9">10/3/2022</text>
<text x="227.9" y="259.2">NEXT ASSY</text>
<text x="253.2" y="259.2">USED ON</text>
<text x="239.3" y="265">APPLICATION</text>
<text x="275.5" y="265.1">DO NOT SCALE DRAWING</text>
</g>
<g font-size="2">
<text x="271.6" y="244.1">INTERPRET GEOMETRIC</text>
<text x="181.1" y="249.3">THE INFORMATION CONTAINED IN THIS</text>
<text x="181.1" y="251.8">DRAWING IS THE SOLE PROPERTY OF</text>
<text x="183.9" y="246.5">PROPRIETARY AND CONFIDENTIAL</text>
<text x="271.4" y="250.1">MATERIAL</text>
<text x="271.6" y="246.6">TOLERANCING PER: ANSI Y14.5</text>
<text x="181.1" y="254.3">SANDRA PETTERSON.</text>
<text x="181.1" y="256.8">ANY REPRODUCTION IN PART</text>
<text x="271.5" y="257">FINISH</text>
<text x="181.1" y="259.4">OR AS A WHOLE WITHOUT THE WRITTEN</text>
<text x="181.1" y="261.9">PERMISSION OF CHAFFEY COLLEGE</text>
<text x="181.1" y="264.4">IS PROHIBITED.</text>
</g>
</svg>
